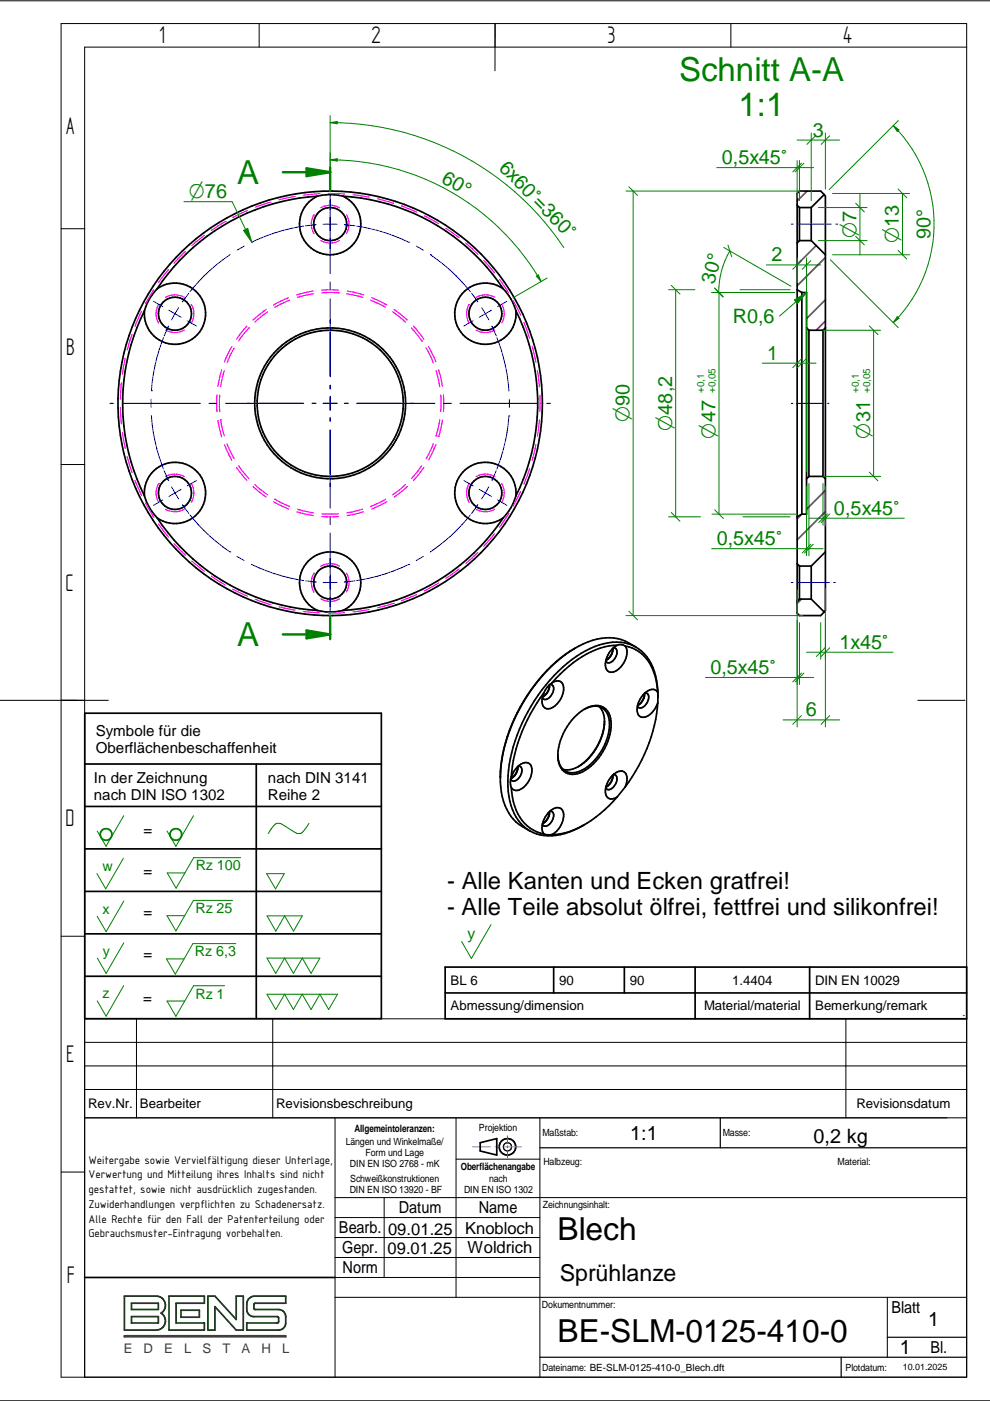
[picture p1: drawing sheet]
<svg xmlns="http://www.w3.org/2000/svg" width="210mm" height="297mm" viewBox="0 0 210 297" stroke-linecap="round" stroke-linejoin="round" font-family="sans-serif">
<g fill="none" stroke="#000" stroke-width=".21">
<path d="M0 .2h209.9M13 5h192v287h-192zM54.9 5v5M105 5l-.1 10M155 5v5M205 10h-187.1v282M13 48.5h4.9M13 98.5h4.9M0 148.5h23M194.6 148.5h10M13 198.5h4.9M17.9 216h187.1"/>
<path d="M28.9 216v21M57.8 216v21M179.3 216v21M17.9 226h187.1M17.9 237h187.1M17.9 231h187.1M17.9 221h187.1M71 237v55M96.7 237v38.1M114.5 237v55M13 248.5h4.9M71 258.1h43.5"/>
<path d="M71 253.9h134M81.4 253.9v16.9M96.7 245.8h17.8M71 275.1h134M71 262.4h43.5M71 266.6h43.5M71 270.8h43.5M188.1 275.1v12.7M0 297h209.9"/>
</g>
<g fill="none" stroke="#000" stroke-width=".25">
<path d="M152.7 237v6.4M114.5 243.4h90.5M114.5 287.8h90.5M178.4 287.8v4.2M188.1 283.5h16.9"/>
<circle cx="107.6" cy="243.2" r=".87"/>
</g>
<g fill="none" stroke="#000" stroke-width=".36">
<path d="M67.3 41.6a44 44 0 0 0-34 19.6M72.7 41.6a6.5 6.5 0 0 1 2.4 9.9 6.5 6.5 0 0 1-10.2 0 6.5 6.5 0 0 1 2.4-9.9M72.7 41.6l-2.7-.3-2.7 .3M72.7 41.6a43.9 43.9 0 0 1 34 19.6M30.6 65.9a43.9 43.9 0 0 0 0 39.2M33.3 61.2a6.5 6.5 0 0 1 9.8 2.9 6.5 6.5 0 0 1-5.1 8.9 6.5 6.5 0 0 1-7.4-7.1M33.3 61.2l-1.6 2.2-1.1 2.5M106.7 61.2a6.5 6.5 0 0 0-9.8 2.9 6.5 6.5 0 0 0 5.1 8.9 6.5 6.5 0 0 0 7.4-7.1M106.7 61.2l1.6 2.2 1.1 2.5M109.4 65.9a43.9 43.9 0 0 1 0 39.2M30.6 105.1a6.5 6.5 0 0 1 7.4-7 6.5 6.5 0 0 1 5.1 8.8 6.5 6.5 0 0 1-9.8 2.9M30.6 105.1l1.1 2.5 1.6 2.2"/>
<path d="M33.3 109.8a44 44 0 0 0 34 19.6M106.7 109.8a44 44 0 0 1-34 19.6M109.4 105.1a6.5 6.5 0 0 0-7.4-7 6.5 6.5 0 0 0-5.1 8.8 6.5 6.5 0 0 0 9.8 2.9M109.4 105.1l-1.1 2.5-1.6 2.2M67.3 129.4l2.7 .4 2.7-.4M67.3 129.4a6.5 6.5 0 0 1-2.4-9.9 6.5 6.5 0 0 1 10.2 0 6.5 6.5 0 0 1-2.4 9.9M119.8 138.8a36.1 36.1 0 0 0-13 19.9M122 137.4a35.5 35.5 0 0 0-15.6 23.8l-.3 3.5M129.9 137.5a2.55 2.55 0 0 1-1.4 2.5M129.9 137.6l-.3 1.1-.4 .7-.6 .5M130 137.4a.75 .75 0 0 1 .8 1 2.06 2.06 0 0 1-2.1 2.1l-.3-.4M130.9 136.8a17.8 17.8 0 0 0-11.2 5.3l-2.7 2.7"/>
<path d="M130.9 136.8a4.6 4.6 0 0 0-2.4 5 1.45 1.45 0 0 0 2.4 .2 4.5 4.5 0 0 0 1.8-4.8l-.2-.3M130.9 136.8a1.8 1.8 0 0 1 1.6 .1M132.5 136.9a8.4 8.4 0 0 1 6.5 6.9l.5 3a1.51 1.51 0 0 0-2.4-.1l-1.3 1.4-.6 1.4M134.8 137.2a10.3 10.3 0 0 0-11.1-.7l-2.9 1.7M18 151.2h62.9v64.8h-62.9zM106.6 159.9a17.7 17.7 0 0 0 1.3 12.5 9.3 9.3 0 0 0 4.4 3.8M115.3 146.9a34.7 34.7 0 0 0-6.9 17.8M116.5 145.2a2.53 2.53 0 0 1-1.5 2.5M116.5 145.4l-.5 1.5-.8 .8M116.6 145.1a.88 .88 0 0 1 .8 .5 .88 .88 0 0 1-.1 .9 2.02 2.02 0 0 1-2 1.8l-.3-.4M117 144.8a4.5 4.5 0 0 0-1.7 2.1M117 144.8a1.48 1.48 0 0 1 1.8-.3 1.48 1.48 0 0 1 .7 1.7 4.5 4.5 0 0 1-3.3 4.1 1.49 1.49 0 0 1-1.3-2l.4-1.4"/>
<path d="M121.7 152.1a6.1 6.1 0 0 1 5.6-2.4 3.5 3.5 0 0 1 2.3 3.8 12.2 12.2 0 0 1-6.6 10.4 3.1 3.1 0 0 1-4.6-2.7 11.6 11.6 0 0 1 3.3-9.1zM123.8 150.4a3.2 3.2 0 0 1 5.1 1.2 10 10 0 0 1-2.2 8.9 7.4 7.4 0 0 1-5.6 3.4 3.3 3.3 0 0 1-2.8-3.9M127.1 149.8a5.4 5.4 0 0 1 .8 5.3M127.9 155a13.3 13.3 0 0 1-4.1 6.7M127.9 155.1a12.6 12.6 0 0 1-4.1 6.6M136.6 147a2.63 2.63 0 0 1-1.4 2.5M136.7 147.2l-.6 1.5-.8 .8M136.8 146.9h.2a1.33 1.33 0 0 1 .2 2.1 1.36 1.36 0 0 1-1.9 .9l-.2-.2M139.5 149a34.1 34.1 0 0 1-7 17.9M139.5 149a4.1 4.1 0 0 1-3.1 3.1 1.49 1.49 0 0 1-1.3-2.1l.1-.5M139.5 149a14.1 14.1 0 0 0-2.9-10.4 8.7 8.7 0 0 0-9.5-1.9 27.3 27.3 0 0 0-13 10.7 33.2 33.2 0 0 0-6.4 19.4 11.5 11.5 0 0 0 4 8.9l.6 .5M139.5 147.5v.3"/>
<path d="M18 171h62.9M18 180h62.9M18 162h62.9M54.3 162v54M108.4 164.7a3.3 3.3 0 0 0 0 2.2M108.4 164.7a4.2 4.2 0 0 1 3.1-3 1.51 1.51 0 0 1 1.3 2 4.3 4.3 0 0 1-3.4 3.9l-.6-.2-.4-.5M108.4 166.9a11.1 11.1 0 0 0 4 8.7l1.4 .8 1.5 .4M108.8 164.7l-.5 .4M109.8 162.5a2.64 2.64 0 0 1-1.3 2.5M109.8 162.7l-.3 1.1-.5 .7M109.9 162.4a.86 .86 0 0 1 .8 .5 .86 .86 0 0 1-.1 .9 1.98 1.98 0 0 1-2 1.7l-.3-.3M115.3 176.8l.7 .2h1"/>
<path d="M115.3 176.8a3.8 3.8 0 0 1 .9-4.5 2.02 2.02 0 0 1 2.9-.7 3.9 3.9 0 0 1-1 4.6l-1.1 .8M116.5 172.1a2.57 2.57 0 0 1-1.5 2.5M116.5 172.3l-.5 1.4-.8 .8M116.6 172a.85 .85 0 0 1 .8 .5 .85 .85 0 0 1-.1 .9 2.02 2.02 0 0 1-2 1.7l-.3-.3M123.2 162.2l-.6 .3M123.2 162.2l-1.7 .8-1.1 .2-1-.1M123.8 161.7l-.6 .5M123.9 174.8a12.6 12.6 0 0 1-10.1 2l-1.5-.6M129.9 164.3a2.6 2.6 0 0 1-1.4 2.6M129.9 164.5l-.3 1.1-1 1.2M130 164.2a.88 .88 0 0 1 .8 1.4 2.02 2.02 0 0 1-2.1 1.8l-.3-.4M130.9 169a22.4 22.4 0 0 1-12.1 7.8l-1.8 .2"/>
<path d="M132.5 166.9l-1.6 2.1M132.5 166.9a2.62 2.62 0 0 0-.3-3.3 2.45 2.45 0 0 0-2.7 1.2 3.8 3.8 0 0 0-.8 4.2 1.47 1.47 0 0 0 2.2 0M18 189h62.9M18 198h62.9M18 207h62.9M94.4 205h110.6v11h-110.6zM94.4 210.5h110.6M117.4 205v5.5M132.4 205v5.5M147.4 205v11M171.7 205v11M101.8 242.3l3.5-.9v3.5l-3.5-.9z"/>
<path d="M17.9 270.8h53.1"/>
<circle cx="70" cy="47.5" r="3.5"/>
<circle cx="37.1" cy="66.5" r="3.5"/>
<circle cx="102.9" cy="66.5" r="3.5"/>
<circle cx="70" cy="85.5" r="45"/>
<circle cx="70" cy="85.5" r="16"/>
<circle cx="70" cy="85.5" r="15.5"/>
<circle cx="37.1" cy="104.5" r="3.5"/>
<circle cx="102.9" cy="104.5" r="3.5"/>
<circle cx="70" cy="123.5" r="3.5"/>
<circle cx="107.6" cy="243.2" r="1.75"/>
</g>
<path d="M100.2 243.1h3.8M104.9 243.1h1M106.8 243.1h3.8M107.6 240.7v1.8M107.6 242.9v.5M107.6 243.8v1.8" fill="none" stroke="#229aff" stroke-width=".21"/>
<path d="M26.4 274.8h6.7a1.95 1.95 0 0 1 1.9 1.4 1.95 1.95 0 0 1-.8 2.2 1.95 1.95 0 0 1 .8 2.2 1.95 1.95 0 0 1-1.9 1.4h-6.7zM27.9 276.3h5.7v1.3h-5.7zM27.9 279.1h5.7v1.4h-5.7zM35.8 274.8h7.5v1.5h-6v4.2h6v1.5h-7.5zM38.4 277.8h3.9v1.5h-3.9zM44.1 274.8h1.5l4.5 5v-5h1.5v7.2h-1.5l-4.5-5v5h-1.5zM52.7 275.4l.6-.4 .7-.2h6.6v1.5h-6.5l-.3 .3v.7l.2 .3h5.1l.6 .2 .6 .4a2.99 2.99 0 0 1 .3 2.3l-.3 .9-.9 .6h-7.1v-1.5h6.5l.3-.3v-.8l-.3-.3h-5.3l-.8-.5a3.4 3.4 0 0 1-.2-2.9z" fill="none" stroke="#004000" stroke-width=".36"/>
<path d="M26.4 283.2h34.2v.2h-34.2z" fill="none" stroke="#3f3f3f" stroke-width=".36"/>
<path d="M204.2 215.3h.1M204.2 216h.1" fill="none" stroke="#008000" stroke-width=".25"/>
<g fill="none" stroke="#008000" stroke-width=".21">
<path d="M70 32.4v4.9M113.7 58.5l.5-.2 .5 1.4zM116 58.9l-7.2 4.2M26.2 173l-3.7 6.4-1.9-3.2M41 173l-3.7 6.4-1.9-3.2M65.5 174.6a4.8 4.8 0 0 1-1.8 2.1h-.8l-3-1.9a1.39 1.39 0 0 0-2.2 .6l-.8 1.3M26.2 182l-3.8 6.4-1.8-3.2M26.2 191.1l-3.7 6.4-1.9-3.2M26.2 199.9l-3.7 6.5-1.9-3.3M49.3 190.9h-8.3l-3.7 6.5-1.9-3.3h3.8M51 181.8h-9.9l-3.8 6.5-1.8-3.2h3.7M56.5 185.2h3.8l-1.9 3.3z"/>
<path d="M56.6 194.2h7.5l-1.9 3.2-1.9-3.2-1.8 3.2zM104.1 196l-4.2 7.2-2-3.6M26.2 209l-3.7 6.5-1.9-3.3M47.6 209h-6.6l-3.7 6.5-1.9-3.3h3.8M50 200.1h-9.1l-3.7 6.4-1.9-3.2h3.7M56.6 203.1h11.2l-1.8 3.3-1.9-3.3-1.9 3.3-1.9-3.3-1.8 3.3zM56.6 210.8h15l-1.9 3.2-1.9-3.2-1.8 3.2-1.9-3.2-1.9 3.2-1.9-3.2-1.8 3.2z"/>
</g>
<g fill="none" stroke="#008000" stroke-width=".36">
<circle cx="22.5" cy="176.9" r="1.24"/>
<circle cx="37.3" cy="176.9" r="1.23"/>
</g>
<g fill="none" stroke="#f0f" stroke-width=".25">
<path d="M35.7 57.2l-2.1 2.7M39.3 53.3l-2.4 2.5M43.3 49.9l-2.7 2.2M47.8 47h.1M47.8 47l-3 1.9M52.5 44.6l-3.2 1.5M57.4 42.8l-3.3 1.1M62.6 41.6l-3.4 .8M66.5 45.6a4 4 0 0 0 0 3.9M66.5 45.6h.1M67.8 41.1l-3.5 .3M68 44a4 4 0 0 1 4 0"/>
<path d="M69.6 41l3.5 .1M72 51a3.9 3.9 0 0 1-4 0M73.5 45.5a4 4 0 0 1 0 4M74.9 41.3l3.4 .5M80.1 42.2l3.3 .9M85.1 43.7l3.3 1.3M90 45.8l3 1.6M94.5 48.4l2.9 2M98.7 51.5l2.6 2.4M102.6 55.2l2.2 2.6M105.9 59.2l2 2.9M26.5 75.9l-.6 3.5"/>
<path d="M28 70.9l-1 3.3M30 66l-1.4 3.2M32.6 61.4l-1.8 3M33.6 64.6a4 4 0 0 0 0 3.9M33.6 64.6h.1M35.1 70a4 4 0 0 0 4 0M39.1 63a3.9 3.9 0 0 0-4 .1M40.6 64.5a3.9 3.9 0 0 1 0 4M47 78.4l-.8 3.5M47.6 78.6l-.8 3.4M49.1 73.5l-1.5 3.2M49.7 73.8l-1.6 3.1"/>
<path d="M52.3 69.2l-2.2 2.7M52.8 69.5l-2.2 2.8M52.8 69.5h.1M56.4 65.6l-2.8 2.3M56.7 66.1l-2.7 2.2M61.2 63.1l-3.2 1.6M61.4 63.6l-3.1 1.6M66.4 61.7l-3.5 .8M66.5 62.3l-3.4 .8M68.2 61.5h3.6M68.2 62.1h3.6M71.8 62.1h.1"/>
<path d="M73.5 62.3l3.4 .8M73.6 61.7l3.5 .8M78.6 63.6l3.1 1.6M78.8 63.1l3.2 1.6M83.2 66.1l2.8 2.2M83.6 65.6l2.8 2.3M87.2 69.5l2.2 2.8M87.7 69.2l2.2 2.7M89.4 72.3h.1M90.3 73.8l1.6 3.1M90.8 73.5l1.6 3.2M92.5 78.6l.7 3.4"/>
<path d="M93 78.4l.8 3.5M99.4 64.6a4 4 0 0 0 .1 3.9M99.4 64.6h.1M100.9 70a3.9 3.9 0 0 0 4 0M104.9 63a3.9 3.9 0 0 0-4 .1M106.4 64.5a3.9 3.9 0 0 1 0 4M108.8 63.7l1.6 3.1M111.1 68.4l1.2 3.3M112.8 73.4l.8 3.4M113.9 78.5l.5 3.5M25.5 86.4l.2 3.5M25.7 81.2l-.2 3.4"/>
<path d="M26 91.7l.6 3.4M27 96.8l1 3.4M46 83.7v3.6M46.2 89.1l.8 3.5M46.6 83.8v3.5M46.8 89h.1M46.8 89l.8 3.4M47.6 94.3l1.5 3.3M48.2 94.1l1.5 3.2M50.1 99.1l2.3 2.8M50.6 98.8l2.2 2.7M89.4 98.7l-2.2 2.8"/>
<path d="M89.9 99.1l-2.2 2.8M91.9 94.1l-1.5 3.1M92.4 94.3l-1.5 3.2M92.5 92.4h.1M93.2 89l-.7 3.4M93.4 83.8v3.4M93.8 89.1l-.8 3.5M94 83.7v3.6M112.3 99.3l-1.2 3.3M113.6 94.3l-.8 3.3M114.4 89l-.5 3.5M114.5 83.8v3.4"/>
<path d="M28.6 101.9l1.4 3.2M30.8 106.6l1.8 3M33.6 111.1l2.1 2.8M33.6 102.6a4 4 0 0 0 0 3.9M33.6 102.6h.1M35.1 101a4 4 0 0 1 4 0M35.1 108a4 4 0 0 0 4 0M36.9 115.2l2.4 2.5M40.6 102.5a3.9 3.9 0 0 1 0 4M40.6 118.9l2.7 2.2M53.7 103.2l2.8 2.2M54 102.7l2.8 2.2"/>
<path d="M58 106.4l3.2 1.5M58.3 105.9l3.1 1.5M58.3 105.9h.1M62.9 108.5l3.5 .8M63.1 108l3.4 .7M68.2 109.5h3.6M68.3 108.9h3.5M76.9 108l-3.4 .7M77.1 108.5l-3.5 .8M78.6 107.4h.1M81.7 105.9l-3.1 1.5M82 106.4l-3.2 1.5"/>
<path d="M86 102.7l-2.8 2.2M86.4 103.2l-2.8 2.2M99.4 102.6a4.1 4.1 0 0 0 0 3.9M99.4 102.6h.1M99.4 106.5h.1M100.9 101a4 4 0 0 1 4 0M100.9 108a3.9 3.9 0 0 0 4 0M101.3 117.1l-2.6 2.4M104.8 113.2l-2.2 2.6M106.4 102.5a3.9 3.9 0 0 1 0 4M107.9 108.9l-2 2.9M110.4 104.2l-1.6 3.2"/>
<path d="M44.8 122.2l3 1.9M49.3 124.9l3.2 1.5M54.1 127.1l3.3 1.1M59.1 128.7l3.5 .7M64.3 129.6l3.5 .3M66.5 121.6a4 4 0 0 0 0 3.9M66.5 121.6h.1M68 127a4 4 0 0 0 4 0M72 120a3.9 3.9 0 0 0-4 .1M73.1 129.9l-3.5 .1M73.5 121.5a4 4 0 0 1 0 4M78.3 129.2l-3.5 .5"/>
<path d="M83.4 128l-3.3 .9M83.4 127.9h.1M88.3 126l-3.2 1.4M93 123.6l-3.1 1.7M97.3 120.6l-2.8 2"/>
</g>
<g fill="none" stroke="#00f" stroke-width=".21">
<path d="M70 38.8v.8M48.7 54a38 38 0 0 0-8.4 7.8M48.8 54h-.1M51.8 52.2l-1.5 .8M53.4 51.4h.1M64.4 47.9l-.9 .2a38.9 38.9 0 0 0-10.1 3.3M66.2 47.7l.8-.1-2.2 .3M70 41.4v16.6M70 59.8v1.7M71.5 47.5h-3M73.9 47.7l-.9-.1 2.2 .3M75.6 47.9l.9 .2a38.9 38.9 0 0 1 10.2 3.3"/>
<path d="M86.7 51.4h.1M88.3 52.2l1.4 .8M91.3 54a37.5 37.5 0 0 1 8.4 7.9M91.3 54h.1M32.6 63.9l1.9 1.1M34.7 71.6l-.4 .9a37.6 37.6 0 0 0-2.2 10.3M35.3 70l.4-.8-.9 2M35.8 65.8l2.6 1.5M37.9 65.2l-1.5 2.6M39.7 68l1.9 1.1M40 62.2l-1.3 1.8 .5-.7M70 63.3v16.6"/>
<path d="M100 62.2l1.3 1.8-.5-.7M100.3 68l-1.9 1.1M102.1 65.2l1.5 2.6M104.2 65.8l-2.6 1.5M104.7 70l-.4-.8 .9 2M105.3 71.6a36.9 36.9 0 0 1 2.6 11.3M107.5 63.9l-2 1.1M23.3 85.5h.8M25.9 85.5h16.6M32 84.6v1.8M32.1 88.1a38.6 38.6 0 0 0 2.5 11.3M32.1 82.8h.1"/>
<path d="M34.8 99.8l.9 2.1M44.3 85.5h1.7M47.8 85.5h16.6M66.1 85.5h.9M68.5 85.5h3M70 88.5v.9M70 91.1v16.6M70 81.7v.8M70 84v3M73 85.5h.9M75.6 85.5h16.6M94 85.5h1.7"/>
<path d="M97.5 85.5h16.6M105.2 99.8l-.9 2.1 .3-.8M107.9 88.2a37.3 37.3 0 0 1-2.6 11.2M107.9 88.2h.1M108 84.7v1.7M115.9 85.5h.9M34.5 106l-1.9 1.1M36.4 103.2l1.5 2.6M38.4 103.8l-2.6 1.5M39.2 107.7l-.5-.7 1.3 1.9M40.3 109.2l.6 .7a37.9 37.9 0 0 0 7.8 7.1M41.6 101.9l-1.9 1.1"/>
<path d="M48.7 117h.1M50.2 118l1.6 .8M53.3 119.7a37.9 37.9 0 0 0 11.1 3.4M70 109.5v1.7M70 113v16.6M86.7 119.7h.1M86.7 119.7l-1.7 .7a36.9 36.9 0 0 1-9.4 2.7M89.7 118l-1.5 .9M98.4 101.9l1.9 1.1M99.7 109.2a37.7 37.7 0 0 1-8.5 7.8M100.8 107.8l.5-.8-1.3 1.9M101.6 103.8l2.6 1.5"/>
<path d="M103.6 103.2l-1.5 2.6M105.5 106l2 1.1M64.8 123.1l2.2 .3-.9-.1M70 131.4v.9M71.5 123.5h-3M75.2 123.1l-2.2 .3 .9-.1"/>
</g>
<path d="M113.7 58.5l.5-.2 .5 1.4z" fill="#008000"/>
<path d="M70 33.9l1.5-.2v.5z" fill="none" stroke="#008000" stroke-width=".21"/>
<path d="M70 33.9l1.5-.2v.5z" fill="#008000"/>
<path d="M70 24.5v12.8M70 33.9a51.7 51.7 0 0 1 44.7 25.8M70 26l1.5-.2v.4z" fill="none" stroke="#008000" stroke-width=".21"/>
<path d="M70 26l1.5-.2v.4z" fill="#008000"/>
<path d="M70 26a59.4 59.4 0 0 1 49.5 26.5M39 42.8h10.2l4.2 8.6M51.6 48.9l.9-.5 .9 3z" fill="none" stroke="#008000" stroke-width=".21"/>
<path d="M51.6 48.9l.9-.5 .9 3z" fill="#008000"/>
<path d="M60 36.5h10v4M70 130.5v4" fill="none" stroke="#008000" stroke-width=".51"/>
<path d="M65 35.7l5 .8-5 .8z" fill="#008000"/>
<path d="M65 35.7l5 .8-5 .8zM60 134.5h10" fill="none" stroke="#008000" stroke-width=".51"/>
<path d="M65 133.7l5 .8-5 .8z" fill="#008000"/>
<path d="M70 35.5v1M65 133.7l5 .8-5 .8zM70 134.5v1" fill="none" stroke="#008000" stroke-width=".51"/>
<path d="M171.1 40.5l-2.1 2.1M173.1 52l-4.1 4.1M175 54.6l-6 6M175 63.6l-4 4M175 68.1l-1.9 1.9M169.9 109.1l-.9 .9M175 108.5l-6 6M175 104l-4 4M169.9 127l-.9 .9" fill="none" stroke="#f00" stroke-width=".36"/>
<g fill="none" stroke="#000" stroke-width=".36">
<path d="M169 43.5l.5 .5M169.5 44v7M169.5 44h2.5M169.5 51h2.5M169.5 51l-.5 .5M172 44v7M172 51l3 3M174.8 41.3l.2 .3v87.8l-.2 .4M174.8 41.3l-2.8 2.7M174.8 41.3l-.8-.8h-4.5l-.5 .5v89l.5 .5h4.5l.8-.7M169 61.4l1 .6M170 62v47"/>
<path d="M170 62h1v47h-1M171 69.5l.5 .5M171.5 70v31M171.5 70h3M174.5 70v31M175 69.5l-.5 .5M169 119.5l.5 .5M170 109l-1 .6M171.5 101h3M171.5 101l-.5 .5M174.5 101l.5 .5M175 117l-3 3"/>
<path d="M169.5 120v7M169.5 127h2.5M169.5 127l-.5 .5M169.5 120h2.5M172 120v7M172 127l2.8 2.8"/>
</g>
<g fill="none" stroke="#008000" stroke-width=".21">
<path d="M152 35.5h20.5M169 34v8M169 29.7h9M169.5 34v8.5M169.9 34.6l-1.8 1.8M170.4 34.6l-1.8 1.8M172 28.2v14.3M172.9 28.8l-1.8 1.8M175 28.2v11.9M175.9 28.8l-1.8 1.8M190.5 25.6l-14.7 14.6M173.5 51h10.3"/>
<path d="M173.5 44h10.3M176.1 55.1l14.4 14.4M181.4 50.1l1.9 1.8M181.4 43.1l1.9 1.8M182.3 41v13M190.2 67.1l.4 .4-1.2 .9zM150.9 116.3h23.6M171 103v14.8M171.5 109.9h20.2M171.5 102.5v15.3M171.9 115.4l-1.8 1.8M172.4 115.4l-1.8 1.8"/>
<path d="M174.5 102.5v8.9M175 103v8.4M175.4 109l-1.8 1.8M175.9 109l-1.8 1.8M169 131.5v13.6M169.5 132v13.1M171 138.3h18.3M174 132v7.8M174.9 137.4l-1.8 1.8M175 130.9v8.9M175.9 137.4l-1.8 1.8M149.6 143.6h22.9"/>
<path d="M169.9 142.7l-1.8 1.9M170.4 142.7l-1.8 1.9"/>
</g>
<path d="M190.2 67.1l.4 .4-1.2 .9z" fill="#008000"/>
<path d="M189.4 26.6l1.2 .9-.4 .4z" fill="none" stroke="#008000" stroke-width=".21"/>
<path d="M189.4 26.6l1.2 .9-.4 .4z" fill="#008000"/>
<g fill="none" stroke="#008000" stroke-width=".21">
<path d="M133.3 39.6l1.9 1.8M189.4 26.6a29.5 29.5 0 0 1 0 41.8M132.7 40.5h37.6M134.2 40.5v90M162.5 56.2h11.5M169 54.7v5.2M169.9 55.3l-1.8 1.8M171 54.7v45.3M171.9 55.3l-1.8 1.8M176.5 41h16.3M176.5 54h16.3M190.4 40.1l1.9 1.8"/>
<path d="M190.4 53.1l1.9 1.8M191.3 41v13M151 62h17.5M151.5 61.1l1.9 1.8M152.4 62v47M171 62l-5.7 5M174.5 70h12.2M184.3 69.1l1.8 1.8M185.2 70v31M151 109h18M151.5 108.1l1.9 1.8M174.5 101h12.2"/>
<path d="M184.3 100.1l1.8 1.8M132.7 130.5h37.6M133.3 129.6l1.9 1.8M169 125v29.1M175 124.7v29.4M166 152.6h12M169.9 151.7l-1.8 1.9M175.9 151.7l-1.8 1.9"/>
</g>
<path d="M167.8 47.5h.4M169.1 47.5h7.1M177.2 47.5h.4M167.8 85.5h.3M168.9 85.5h5.8M175.4 85.5h.3M167.8 123.5h.4M169.1 123.5h6.8M176.7 123.5h.4" fill="none" stroke="#00f" stroke-width=".21"/>
<path d="M168.4 63.6l2.6-1.6-1.9 2.4z" fill="#008000"/>
<g fill="none" stroke="#008000" stroke-width=".21">
<path d="M153.4 52.5l14.3 8.2M154.3 52l.8 2.4M154.7 53.2a17.6 17.6 0 0 0-2.3 8.8M141.8 61.4h5.5M142.3 60.5l1.9 1.9M143.3 61.4v48.2M150.9 62h17.6M151.5 61.1l1.7 1.9M156.9 61.4h10.6M161.6 77h11.4M168.4 63.6l2.6-1.6-1.9 2.4zM169.9 76.1l-1.8 1.8"/>
<path d="M170.9 76.1l-1.8 1.8M141.8 109.6h6.7M142.3 108.7l1.9 1.8M157.5 109.6h10"/>
</g>
<g font-size="7" fill="#008000">
<text x="144" y="17.1">Schnitt A-A</text>
<text x="156.6" y="24.7">1:1</text>
<text x="50.3" y="39">A</text>
<text x="50.3" y="137">A</text>
</g>
<g font-size="6.7">
<text x="118.2" y="262.9">Blech</text>
<text x="118.2" y="284.6">BE-SLM-0125-410-0</text>
</g>
<g font-size="5.8">
<text x="33.8" y="9.2">1</text>
<text x="78.8" y="9.2">2</text>
<text x="128.8" y="9.2">3</text>
<text x="178.8" y="9.2">4</text>
<text x="14" y="28.4">A</text>
<text x="14" y="75.2">B</text>
<text x="13.9" y="125.2">C</text>
<text x="13.9" y="175.2">D</text>
<text x="14" y="225.2">E</text>
<text x="14.2" y="271.9">F</text>
</g>
<g font-size="5">
<text x="94.8" y="188.4">- Alle Kanten und Ecken gratfrei!</text>
<text x="94.8" y="194.1">- Alle Teile absolut ölfrei, fettfrei und silikonfrei!</text>
</g>
<text font-size="4.9" x="118.7" y="271.5">Sprühlanze</text>
<g font-size="4.6" fill="#008000">
<text x="40" y="42">O76</text>
<text x="181.6" y="50.4" transform="rotate(-90 181.6 50.4)">O7</text>
<text x="190.6" y="51.6" transform="rotate(-90 190.6 51.6)">O13</text>
<text x="133.5" y="89.6" transform="rotate(-90 133.5 89.6)">O90</text>
<text x="142.5" y="91.3" transform="rotate(-90 142.5 91.3)">O48,2</text>
<text x="151.7" y="93" transform="rotate(-90 151.7 93)">O47</text>
<text x="184.5" y="93" transform="rotate(-90 184.5 93)">O31</text>
</g>
<g font-size="4.2" fill="#008000">
<text x="172.3" y="29">3</text>
<text x="105.6" y="35.7" transform="rotate(45 105.6 35.7)">6x60v=360v</text>
<text x="153" y="34.8">0,5x45v</text>
<text x="93.4" y="38.6" transform="rotate(30 93.4 38.6)">60°</text>
<text x="197.3" y="50.7" transform="rotate(-90 197.3 50.7)">90°</text>
<text x="163.6" y="55.4">2</text>
<text x="151.4" y="60.3" transform="rotate(-75 151.4 60.3)">30°</text>
<text x="155.4" y="68.5">R0,6</text>
<text x="162.7" y="76.3">1</text>
<text x="176.8" y="109.1">0,5x45v</text>
<text x="152" y="115.6">0,5x45v</text>
<text x="178" y="137.5">1x45v</text>
<text x="150.6" y="142.9">0,5x45v</text>
<text x="170.8" y="151.9">6</text>
</g>
<g font-size="4.2">
<text x="133.6" y="241.8">1:1</text>
<text x="172.5" y="242.4">0,2 kg</text>
<text x="196.8" y="281.1">1</text>
<text x="190.8" y="287.1">1</text>
</g>
<g font-size="3.5">
<text x="84.6" y="257.2">Datum</text>
<text x="101.5" y="257.2">Name</text>
<text x="71.9" y="261.5">Bearb.</text>
<text x="82.3" y="261.7">09.01.25</text>
<text x="98.6" y="261.5">Knobloch</text>
<text x="72.5" y="265.7">Gepr.</text>
<text x="72.6" y="269.9">Norm</text>
<text x="82.2" y="265.8">09.01.25</text>
<text x="99.1" y="265.6">Woldrich</text>
<text x="189" y="278.4">Blatt</text>
<text x="197.3" y="286.9">Bl.</text>
</g>
<text font-size="3.4" fill="#008000" x="99.1" y="199">y</text>
<g font-size="3.2">
<text x="20.3" y="156">Symbole für die</text>
<text x="20.3" y="159.6">Oberflächenbeschaffenheit</text>
<text x="19.9" y="166">In der Zeichnung</text>
<text x="56.8" y="166">nach DIN 3141</text>
<text x="19.9" y="169.6">nach DIN ISO 1302</text>
<text x="56.8" y="169.6">Reihe 2</text>
<text x="30.4" y="177">=</text>
<text x="30.4" y="185.8">=</text>
<text x="30.4" y="194.5">=</text>
<text x="30.4" y="203.2">=</text>
<text x="30.3" y="212.6">=</text>
</g>
<g font-size="3" fill="#008000">
<text x="21.7" y="184.7">w</text>
<text x="41.5" y="184.6">Rz 100</text>
<text x="21.8" y="193.7">x</text>
<text x="41.5" y="193.6">Rz 25</text>
<text x="21.8" y="202.6">y</text>
<text x="41.3" y="202.8">Rz 6,3</text>
<text x="21.8" y="211.7">z</text>
<text x="41.5" y="211.7">Rz 1</text>
</g>
<g font-size="2.8">
<text x="95.5" y="208.7">BL 6</text>
<text x="118.6" y="208.7">90</text>
<text x="133.6" y="208.7">90</text>
<text x="155.3" y="208.7">1.4404</text>
<text x="172.8" y="208.7">DIN EN 10029</text>
<text x="95.5" y="214.2">Abmessung/dimension</text>
<text x="149.3" y="214.2">Material/material</text>
<text x="172.8" y="214.2">Bemerkung/remark</text>
<text x="18.7" y="234.9">Rev.Nr.</text>
<text x="29.7" y="234.9">Bearbeiter</text>
<text x="58.6" y="234.9">Revisionsbeschreibung</text>
<text x="181.6" y="234.9">Revisionsdatum</text>
</g>
<g font-size="2.8" fill="#3f3f3f">
<text x="26.2" y="286.8">E</text>
<text x="30.4" y="286.8">D</text>
<text x="34.8" y="286.8">E</text>
<text x="39" y="286.8">L</text>
<text x="42.9" y="286.8">S</text>
<text x="47.2" y="286.8">T</text>
<text x="51.2" y="286.8">A</text>
<text x="55.5" y="286.8">H</text>
<text x="59.8" y="286.8">L</text>
</g>
<g font-size="2.6">
<text x="18.8" y="246.7">Weitergabe sowie Vervielfältigung dieser Unterlage,</text>
<text x="18.8" y="249.9">Verwertung und Mitteilung ihres Inhalts sind nicht</text>
<text x="18.8" y="253">gestattet, sowie nicht ausdrücklich zugestanden.</text>
<text x="18.8" y="256.1">Zuwiderhandlungen verpflichten zu Schadenersatz.</text>
<text x="18.8" y="259.2">Alle Rechte für den Fall der Patenterteilung oder</text>
<text x="18.8" y="262.4">Gebrauchsmuster-Eintragung vorbehalten.</text>
</g>
<g font-size="2.1" fill="#008000">
<text x="149.3" y="83.4" transform="rotate(-90 149.3 83.4)">+0,1</text>
<text x="151.7" y="83.4" transform="rotate(-90 151.7 83.4)">+0,05</text>
<text x="182.1" y="83.4" transform="rotate(-90 182.1 83.4)">+0,1</text>
<text x="184.5" y="83.4" transform="rotate(-90 184.5 83.4)">+0,05</text>
</g>
<g font-size="2.1">
<text x="75.1" y="240">Allgemeintoleranzen:</text>
<text x="101.5" y="239.8">Projektion</text>
<text x="73.3" y="242.8">Längen und Winkelmaße/</text>
<text x="77.5" y="245.1">Form und Lage</text>
<text x="115" y="240.9">Maßstab:</text>
<text x="153.2" y="240.9">Masse:</text>
<text x="74.2" y="247.5">DIN EN ISO 2768 - mK</text>
<text x="74.2" y="250.7">Schweißkonstruktionen</text>
<text x="97.7" y="248">Oberflächenangabe</text>
<text x="103.7" y="250.6">nach</text>
<text x="115.2" y="246.9">Halbzeug:</text>
<text x="177.6" y="247">Material:</text>
<text x="74.1" y="253">DIN EN ISO 13920 - BF</text>
<text x="98.4" y="253">DIN EN ISO 1302</text>
<text x="115.1" y="256.2">Zeichnungsinhalt:</text>
<text x="114.9" y="277.4">Dokumentnummer:</text>
<text x="115" y="290.6">Dateiname: BE-SLM-0125-410-0_Blech.dft</text>
<text x="179.3" y="290.6">Plotdatum:</text>
</g>
<text font-size="1.9" x="191.4" y="290.5">10.01.2025</text>
</svg>
